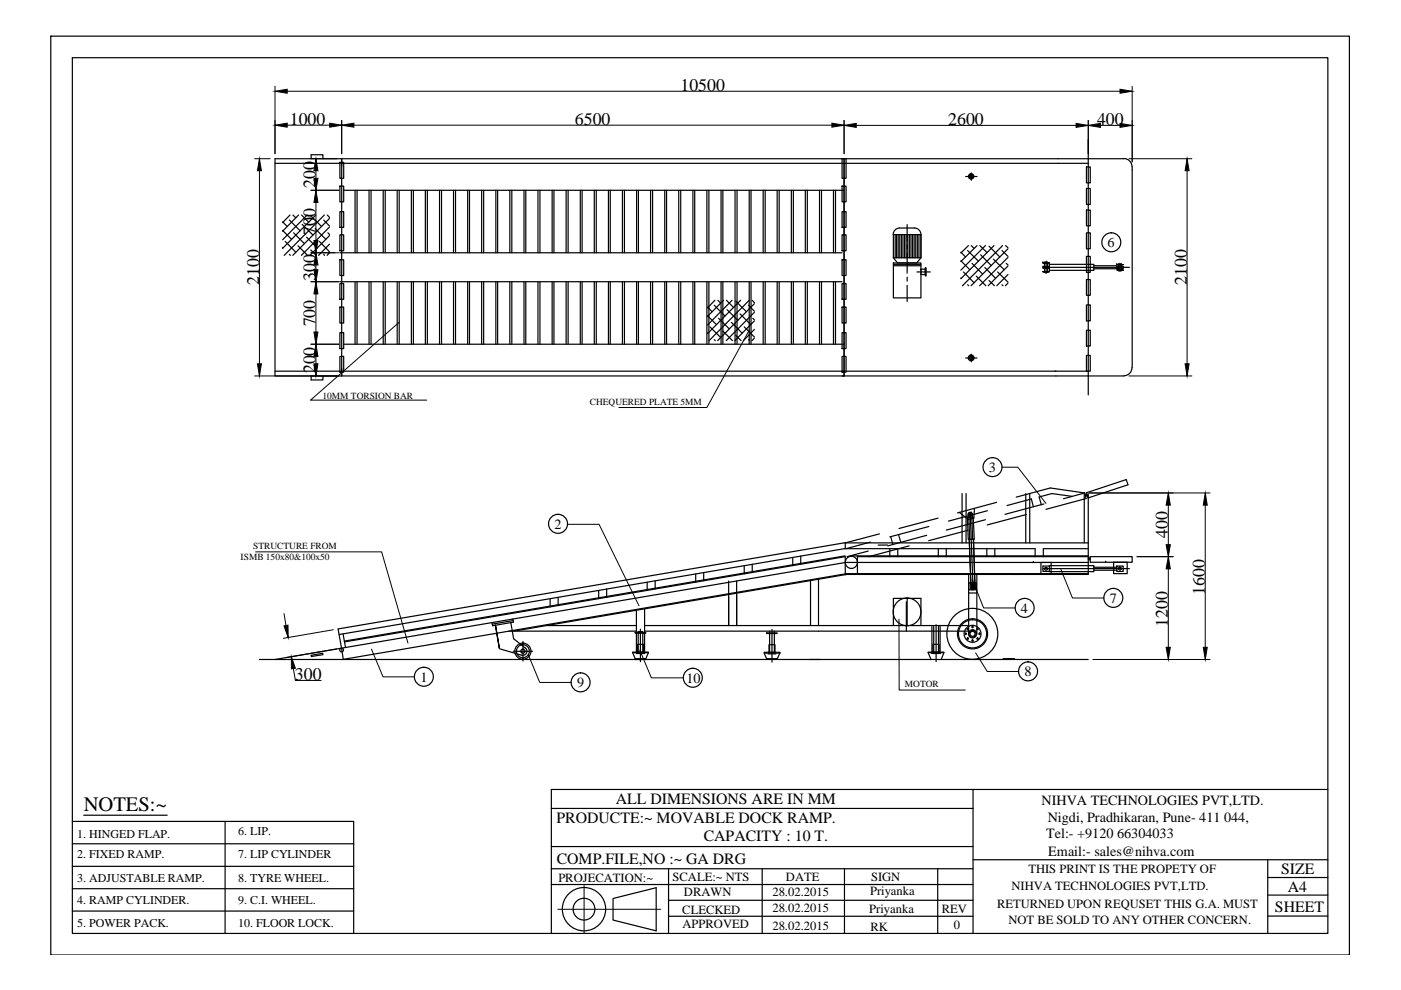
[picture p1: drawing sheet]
<svg xmlns="http://www.w3.org/2000/svg" width="297mm" height="210mm" viewBox="0 0 297 210" stroke-linecap="round" stroke-linejoin="round" font-family="sans-serif">
<!-- layer: 0 -->
<g fill="none" stroke="#000" stroke-width=".25">
<path d="M10.8 7.7h275.3v194.8h-275.3zM15.3 12.2h266.2v185.7h-266.2zM58.3 34.6h172.4M66 33.7v-.9h2.5v.9M72.1 34.4h.8v3.4h-.8zM72.1 39.5h.8v3.3h-.8zM72.4 33.7v46M178.5 33.7v4.1h.9v-4.1M178.5 39.5h.9v3.3h-.9zM179 33.7v46h-120.7v-46h180M204.7 37.4h2.5M205.9 36.7v1.5"/>
<path d="M230.3 40h.9v3.3h-.9zM230.3 35.4h.9v3.4h-.9zM230.7 29.6v54.1M238.3 33.6a1.71 1.71 0 0 1 1.7 1.7M240 35.3v42.7M59.9 52.5l.1 .1M59.9 48.9l1.9 1.9M59.9 47l1 1M60.5 51.2l2.2 2.3M61.4 53.9l.2 .2M61.4 46.7l2.2 2.2M61.5 45.6l-1.6 1.6"/>
<path d="M62.1 45.6l.6 .6M62.2 49.4l2.3 2.2M63.2 52.1l2 2M63.3 45.6l-3.4 3.4M63.9 45.6l1.6 1.5M64.1 47.6l2.3 2.2M65 50.3l2.3 2.3M65.1 45.6l-5.2 5.2M65.9 53l1.1 1.1M65.9 45.8l2.3 2.2M66.8 48.5l2.3 2.3M66.9 45.6l-7 7.1"/>
<path d="M67.7 51.2l2.2 2.2M68.6 53.9l.2 .2M68.6 46.7l1.3 1.2M68.8 45.6l-8.5 8.5M69.4 45.6l.5 .5M69.5 49.4l.4 .3M69.9 46.3l-7.8 7.8M69.9 48.1l-6 6M69.9 50l-4.2 4.1M69.9 51.8l-2.4 2.3M69.9 53.6l-.5 .5M72.1 44.9h.8v3.3h-.8z"/>
<path d="M72.1 55.1h.8v3.3h-.8zM72.1 49.8h.8v3.4h-.8zM72.1 53.6h106.4M72.1 59.7h106.4M72.9 40.3h106.1M75.3 40.3v13.3M75.3 59.7v13.3M75.7 40.3v13.3M75.7 59.7v13.3M78.2 40.3v13.3M78.2 59.7v13.3M78.7 40.3v13.3"/>
<path d="M78.7 59.7v13.3M81.3 40.3v13.3M81.3 59.7v13.3M81.7 40.3v13.3M81.7 59.7v13.3M84.2 40.3v13.3M84.2 59.7v13.3M84.6 40.3v13.3M84.6 59.7v13.3M87.2 40.3v13.3M87.2 59.7v13.3M87.6 40.3v13.3"/>
<path d="M87.6 59.7v13.3M90.2 40.3v13.3M90.2 59.7v13.3M90.6 40.3v13.3M90.6 59.7v13.3M93.2 40.3v13.3M93.2 59.7v13.3M93.6 40.3v13.3M93.6 59.7v13.3M96.2 40.3v13.3M96.2 59.7v13.3M96.6 40.3v13.3"/>
<path d="M96.6 59.7v13.3M99.2 40.3v13.3M99.2 59.7v13.3M99.5 40.3v13.3M99.5 59.7v13.3M102.1 40.3v13.3M102.1 59.7v13.3M102.5 40.3v13.3M102.5 59.7v13.3M105.1 40.3v13.3M105.1 59.7v13.3M105.5 40.3v13.3"/>
<path d="M105.5 59.7v13.3M108.1 40.3v13.3M108.1 59.7v13.3M108.5 40.3v13.3M108.5 59.7v13.3M111.1 40.3v13.3M111.1 59.7v13.3M111.5 40.3v13.3M111.5 59.7v13.3M114.1 40.3v13.3M114.1 59.7v13.3M114.5 40.3v13.3"/>
<path d="M114.5 59.7v13.3M117.1 40.3v13.3M117.1 59.7v13.3M117.4 40.3v13.3M117.4 59.7v13.3M120 40.3v13.3M120 59.7v13.3M120.5 40.3v13.3M120.5 59.7v13.3M123 40.3v13.3M123 59.7v13.3M123.4 40.3v13.3"/>
<path d="M123.4 59.7v13.3M126 40.3v13.3M126 59.7v13.3M126.4 40.3v13.3M126.4 59.7v13.3M129 40.3v13.3M129 59.7v13.3M129.4 40.3v13.3M129.4 59.7v13.3M132 40.3v13.3M132 59.7v13.3M132.4 40.3v13.3"/>
<path d="M132.4 59.7v13.3M135 40.3v13.3M135 59.7v13.3M135.4 40.3v13.3M135.4 59.7v13.3M137.9 40.3v13.3M137.9 59.7v13.3M138.4 40.3v13.3M138.4 59.7v13.3M140.9 40.3v13.3M140.9 59.7v13.3M141.3 40.3v13.3"/>
<path d="M141.3 59.7v13.3M143.9 40.3v13.3M143.9 59.7v13.3M144.3 40.3v13.3M144.3 59.7v13.3M146.9 40.3v13.3M146.9 59.7v13.3M147.3 40.3v13.3M147.3 59.7v13.3M149.9 40.3v13.3M149.9 59.7v13.3M150.3 40.3v13.3"/>
<path d="M150.3 59.7v13.3M152.9 40.3v13.3M152.9 59.7v13.3M153.3 40.3v13.3M153.3 59.7v13.3M155.8 40.3v13.3M155.8 59.7v13.3M156.3 40.3v13.3M156.3 59.7v13.3M158.8 40.3v13.3M158.8 59.7v13.3M159.2 40.3v13.3"/>
<path d="M159.2 59.7v13.3M161.8 40.3v13.3M161.8 59.7v13.3M162.2 40.3v13.3M162.2 59.7v13.3M164.8 40.3v13.3M164.8 59.7v13.3M165.2 40.3v13.3M165.2 59.7v13.3M167.8 40.3v13.3M167.8 59.7v13.3M168.2 40.3v13.3"/>
<path d="M168.2 59.7v13.3M170.7 40.3v13.3M170.7 59.7v13.3M171.2 40.3v13.3M171.2 59.7v13.3M173.8 40.3v13.3M173.8 59.7v13.3M174.2 40.3v13.3M174.2 59.7v13.3M176.7 40.3v13.3M176.7 59.7v13.3M177.1 40.3v13.3"/>
<path d="M177.1 59.7v13.3M178.5 44.9h.9v3.3h-.9zM178.5 55.1h.9v3.3h-.9zM178.5 49.8h.9v3.4h-.9zM189.4 49.7a1.38 1.38 0 0 1 1.4-1.4h3.1a1.38 1.38 0 0 1 1.4 1.4v5l-.9 1.1h-4.1l-.9-1.1M189.4 55.8h5.9v7.4h-5.9zM189.4 49.7h5.9v5h-5.9zM189.4 56.3h5.9M189.4 56h5.9M189.8 49.7v5M190.1 49.7v5M190.4 49.7v5"/>
<path d="M190.8 49.7v5M191.1 49.7v5M191.4 49.7v5M191.8 49.7v5M192.1 49.7v5M192.3 47.6v3.5M192.3 51.9v.8M192.3 53.6v4.3M192.3 58.8v.8M192.5 49.7v5M192.8 49.7v5M193.1 49.7v5"/>
<path d="M193.5 49.7v5M193.8 49.7v5M194.2 49.7v5M194.4 57.7h2.8M194.5 49.7v5M194.8 49.7v5M195.3 57.1h.9v1.1h-.9zM196.2 56.8h.2v1.7h-.2zM203.7 58.9l.1 .1M203.7 55.3l1.9 1.9M203.7 53.5l1 1M204.3 57.7l2.2 2.2"/>
<path d="M205.2 53.1l2.2 2.3M205.3 52.1l-1.6 1.5M205.9 52.1l.6 .6M206.1 55.8l2.2 2.3M207 58.5l2 2.1M207.2 52.1l-3.5 3.4M207.7 52.1l1.6 1.5M207.9 54l2.3 2.3M208.8 56.7l2.3 2.3M208.9 52.1l-5.2 5.2M209.7 59.5l1.1 1.1M209.7 52.2l2.3 2.3"/>
<path d="M210.6 54.9l2.3 2.3M210.7 52.1l-7 7M211.5 57.7l2.2 2.1M212.4 53.1l1.3 1.3M212.6 52.1l-8.5 8.5M213.2 52.1l.5 .4M213.3 55.8l.4 .4M213.7 52.7l-7.8 7.9M213.7 54.6l-6 6M213.7 56.4l-4.2 4.2M213.7 58.2l-2.4 2.4M221.1 55.7h.1"/>
<path d="M221.1 55.7l1.4 .1zM221.1 57.6h1.4M221.1 55.7h1.4M221.1 56.7h18.4M221.5 55.6h.6v2.1h-.6zM221.8 55.4v2.6M222.5 56h9.4v1.3h-9.4zM222.5 56.5h-1.4v.4h1.4M230.3 49.4h.9v3.3h-.9zM230.3 44.5h.9v3.4h-.9zM230.3 54.4h.9v3.3h-.9zM230.3 59.3h.9v3.3h-.9z"/>
<path d="M231.9 56.3h4.9v.7h-4.9M236.8 56.1h.1M236.8 56.1h1.3zM236.8 57.2l1.3 .1zM236.8 56.5h1.3v.4h-1.3M237.1 56h.7v1.4h-.7zM237.5 56.3h.1M237.5 55.8v1.7M58.3 78.7h172.4M66 79.7v.9h2.5v-.9M72.1 65.1h.8v3.4h-.8zM72.1 75.6h.8v3.3h-.8z"/>
<path d="M72.1 70.5h.8v3.4h-.8zM72.1 60.1h.8v3.4h-.8zM72.9 73h106.1M150 70.6l.1 .1M150 66.9l1.9 1.9M150 65.1l1 1M150.5 69.3l2.3 2.2M151.4 72l.3 .2M151.4 64.7l2.3 2.3M151.6 63.7l-1.6 1.6M152.2 63.7l.6 .6M152.3 67.5l2.3 2.2"/>
<path d="M153.3 70.2l2 2M153.4 63.7l-3.4 3.4M154 63.7l1.5 1.5M154.1 65.7l2.3 2.2M155.1 68.4l2.3 2.3M155.2 63.7l-5.2 5.2M156 71.1l1.1 1.1M156 63.8l2.3 2.3M156.9 66.5l2.3 2.3M157 63.7l-7 7M157.8 69.3l2.1 2.2M158.7 72l.2 .2"/>
<path d="M158.7 64.7l1.2 1.3M158.8 63.7l-8.5 8.5M159.5 63.7l.4 .5M159.6 67.5l.3 .3M159.9 64.4l-7.7 7.8M159.9 66.2l-5.9 6M159.9 68l-4.1 4.2M159.9 69.9l-2.3 2.3M159.9 71.7l-.5 .5M178.5 65.1h.9v3.4h-.9zM178.5 75.6h.9v3.3h-.9zM178.5 70.5h.9v3.4h-.9z"/>
<path d="M178.5 60.1h.9v3.4h-.9zM178.5 79.7h59.8M192.3 60.5v3.4M204.7 75.9h2.5M205.2 60.4l.2 .2M205.9 75.1v1.6M212.4 60.4l.3 .2M213.7 60l-.5 .6M230.3 70h.9v3.4h-.9zM230.3 64.6h.9v3.4h-.9zM230.3 75.4h.9v3.3h-.9zM240 78a1.71 1.71 0 0 1-1.7 1.7"/>
<path d="M157.8 119.9v1.8M159.5 119.6v1.8M168.1 118.2v1.7M169.8 117.9v1.7M179.2 117.9l-106.2 18M180.4 117.9h50.3M181.8 118h48.9M181.8 117.9v3.9M184.1 116.8l-4.5 1.2M184.5 114.9l-5.1 1.4M186.2 115.6h2M186.5 113.2l-7.3 1.9v1.2"/>
<path d="M188.7 116.3v1.7M188.9 113.8l.4 1.6M190.3 116.3v1.7M190.5 113.3l.5 1.7M192.8 115.7l-8.6 2.3M196.5 113.5l-8.3 2.2M196.9 111.6l-8.2 2.2M198.9 109.9l-8.3 2.2M198.9 116.3v1.7M200.6 116.3v1.7M204 104.6v10.5M204.8 104.6v10.5"/>
<path d="M205.1 109.7l.2 4.7 .6-.1M205.2 112.4l-8.3 2.2M205.4 109.7l.2 4.6M205.5 108.7l.4-.1 .2 .3 .1 .7-.9 .1v-.7zM205.6 109h.3v.3h-.3zM205.7 109.1l.6 15.4M206.1 109.6l.1 4.7M206.1 109.1l-.8 .1M206.3 109.6l.3 4.7h-.7M206.6 107.8l-.1 2.1-1.2 .3-1.9-1.6M208.9 110.2l-8.3 2.2M209.2 116.3v1.7"/>
<path d="M209.4 108.3l-8.3 2.2M210.9 116.3v1.7M211.3 106.5l-8.3 2.3M213.5 107.2l5.2-1.4 .4 1.6M217.5 104.6v10.5M217.6 109.1l-8.3 2.2M218.3 104.6v10.5M219.1 119.3h.1M219.5 118v-1.7h-40.5l-107.1 18.2M220.7 119.3h2.2v2.3h-2.2zM221.3 106.8l-8.2 2.3M222.5 119.9h9.4v1.3h-9.4z"/>
<path d="M227.3 105.2l-4.3-.6-2.7 .8 .5 1.6M229.9 104.6v10.5M230 104.5l.3 1.2-8.5 2.3M230 104.5l-4.5 1.2M230 104.5l-7.3-1-7.3 1.9M230.1 104.9h.3v.2h-.3zM230.3 104.5l8.5-2.8 .4 1.1-8.5 2.8zM230.7 119.3h-51.4l-121 20.5M230.7 116.3h-9.5v1.7M230.7 115.1h-51.7l-107.3 18.3 .7 4M230.7 104.6v17.2h-51.2l-70.6 12M231.2 118h8.8v1.2h-8.8z"/>
<path d="M234.4 119.2h.1M236.1 119.2h2.9v2.4h-2.9zM55 139.8h175.7M66 138.9l2.4-.4 .1 .3-2.5 .4zM72.4 137.4l.4 2.4M72.7 134.4l.6 2.9M105 132.5l.9 5-.9-5M107.9 133.8h27M108.3 132l.6 3.4 2.5 2a.87 .87 0 0 1 .2 1.1 .87 .87 0 0 1-1 .4l-4.7-1.4M108.7 131.2l.2 .7-4.4 .8-.2-.7M108.8 131.6l-4.4 .7M108.8 138.1h4.1"/>
<path d="M110.9 139.8h.1M110.9 136v4.2M116 132.6h18.9M116.6 127v1.7M118.3 126.7v1.7M126.9 125.2v1.7M128.6 124.9v1.7M134.1 138.4h3.4M134.7 139.8l-.6-1.5h3.4l-.6 1.5M134.7 134.1h2.2v.1h-2.2zM134.7 139.7h2.2M135.1 138.3h.1"/>
<path d="M135.1 136.6h1.4v1.7h-1.4zM135.3 138.3v-4.4h1v4.4M135.8 133.4v6.9M136.7 133.8h68.7M136.7 132.6h68.7M136.7 129.1v9.5h-1.8v-9.2M137.2 123.4v1.8M138.9 123.1v1.8M147.5 121.7v1.7M149.2 121.4v1.7M154.5 123.2v9.4M156.2 123.2v9.4"/>
<path d="M162 138.5h3.4v-.2h-3.4l.5 1.4M162.5 139.8v-.1h2.3v.1M162.6 134.2h2.2v.1h-2.2zM162.8 138.6h1.7M163 136.7h1.3v1.6h-1.3zM163.2 133.8v4.5M163.7 133.5v6.9M164.2 133.8v4.5M165.3 138.5l-.5 1.2M171.8 123.1v9.5M173.5 122.8v9.8M179.2 121.9v-3.9l-106.2 18.1"/>
<path d="M189.4 132.6v-5.7h5.9v5.7M192.2 127.6v6.2M192.3 126.9v5.7M196.8 138.4h3.3M197.3 139.7l-.5-1.4h3.3l-.5 1.4M197.8 136.6h1.3v1.7h-1.3zM198 132.8v5.5M198.5 132.5v7.8M199 132.8v5.5M199.3 132.7v5.9h-1.7v-5.8M205.4 121.8v12.6M205.4 125.7h1.7"/>
<path d="M205.8 123.6h.9M205.9 124.8l.2 .2M206.7 124.8l-.3-10.5-.9 .1 .4 10.4M206.7 124.8l-.1 .2h-.5M206.7 124.5h-.8M206.7 124h-.9M207 125.1v-1.5h-1.6v1.5h1.7M207.1 121.8v12.6M212.8 139.7h2.3v.1M215 139.7h-2.3v.1M221.1 120.6h18.4M221.5 120.4h.5v.4h-.5z"/>
<path d="M222.5 120h-1.4v1.2h1.4M230.7 121.6h-51.2l-106.9 18.2M231.9 120.3h4.9M231.9 120.9h4.9M236.8 120h1.3v1.2h-1.3zM15.3 174.2h59.7v23.7M15.3 178.9h59.7M17.8 172.8h17.6M47.7 174.2v23.7M116.9 171.4h89.4M116.9 179.5h89.4M206.3 167.4h75.2"/>
<path d="M15.3 183.7h59.7M15.3 188.4h59.7M15.3 193.2h59.7M116.9 197.9v-30.5h89.4v30.5M116.9 187.5h89.4M116.9 184.2h89.4M130 190.5l9.1-2.3v9.2l-9.1-2.3zM141.7 184.2v13.7M141.7 194.3h64.6M141.7 190.9h64.6M161.6 184.2v13.7M179 184.2v13.7"/>
<path d="M198.8 184.2v13.7M206.3 182.3h75.2M268.8 182.3v15.6M268.8 194.2h12.7M268.8 189.8h12.7M268.8 186.1h12.7"/>
<circle cx="205.9" cy="37.4" r=".57"/>
<circle cx="205.9" cy="37.4" r=".28"/>
<circle cx="205.9" cy="37.4" r=".44"/>
<circle cx="235.6" cy="51.4" r="2.01"/>
<circle cx="205.9" cy="75.9" r=".61"/>
<circle cx="205.9" cy="75.9" r=".28"/>
<circle cx="205.9" cy="75.9" r=".44"/>
<circle cx="210.4" cy="99" r="2.01"/>
<circle cx="118.3" cy="111.1" r="2.01"/>
<circle cx="180.5" cy="119.2" r="1.29"/>
<circle cx="230.9" cy="118.5" r=".19"/>
<circle cx="72.4" cy="137.8" r=".4"/>
<circle cx="110.9" cy="138.1" r="1.38"/>
<circle cx="110.9" cy="138.1" r=".44"/>
<circle cx="110.9" cy="138.1" r="1.71"/>
<circle cx="192.3" cy="129.7" r="2.94"/>
<circle cx="204.8" cy="134.4" r=".15"/>
<circle cx="205.2" cy="135.4" r=".15"/>
<circle cx="205.2" cy="133.4" r=".15"/>
<circle cx="206.2" cy="134.4" r="5.4"/>
<circle cx="206.2" cy="134.4" r="2.98"/>
<circle cx="206.2" cy="134.4" r="3.2"/>
<circle cx="206.2" cy="134.4" r=".87"/>
<circle cx="206.2" cy="134.4" r=".74"/>
<circle cx="206.2" cy="132.9" r=".15"/>
<circle cx="206.2" cy="135.8" r=".15"/>
<circle cx="206.2" cy="134.4" r="1.8"/>
<circle cx="206.2" cy="134.4" r=".53"/>
<circle cx="206.3" cy="124.4" r=".23"/>
<circle cx="207.3" cy="133.4" r=".15"/>
<circle cx="207.3" cy="135.4" r=".15"/>
<circle cx="207.7" cy="134.4" r=".15"/>
<circle cx="217.2" cy="128.9" r="2.01"/>
<circle cx="236" cy="126.8" r="2.01"/>
<circle cx="237.4" cy="120.5" r=".32"/>
<circle cx="89.9" cy="143.5" r="2.01"/>
<circle cx="123.1" cy="144.7" r="2.01"/>
<circle cx="146.9" cy="143.7" r="2.01"/>
<circle cx="218" cy="142.3" r="2.01"/>
<circle cx="123.8" cy="192.8" r="2.31"/>
<circle cx="123.8" cy="192.8" r="4.6"/>
</g>
<g fill="none" stroke="#000" stroke-width=".21">
<path d="M58.3 18.3v14.3M60.9 19.3h176.6M240 18.3v16M54 33.7h3.3M55 36.2v40.9M60.9 26.5h9M65.9 33.7h5.5M67 36.2v1.6M72.4 25.5v7.1M75 26.5h101.4M179 25.5v7.1M181.5 26.6h46.6"/>
<path d="M230.7 25.5v7.1M233.3 26.6h4.2M239.4 33.7h13.3M251.7 36.2v40.9M65.9 59.7h6M65.9 53.6h6M65.9 40.3h6M67 42.9v8.1M67 56.2v1M54 79.7h17.9M65.9 73h6M67 62.3v8.1"/>
<path d="M67 75.6v1.5M84.6 68.3l-18.8 16.5h24.7M158.8 70l-8.9 16.4h-18.7M239.4 79.7h13.3M212.4 99.1h3.4l6 7.6M54.2 117h26.7l5.6 19.4M120.3 111.2h6.7l8.5 17.2M231 104.5h25.6M241.1 118h7.6M247.7 107.1v8.4M255.5 107.1v30.1M60.2 130.1l.4 2.5"/>
<path d="M70.7 133.5l-10.6 1.8M71.4 137.6l-10.6 1.8M78.8 137.6l2.4 5.9h6.7M112 138.8l2.4 5.9h6.7M135.7 137.8l2.4 5.9h6.7M190.6 131.3v15h14.1M206.1 122.9l2.4 6h6.7M206.9 138.4l2.4 4h6.7M224.9 120.7l2.5 6.1h6.7M231.7 139.8h24.9M247.7 120.6v16.6M62.2 141.8l.4 2.5h5.5"/>
</g>
<g fill="#000" stroke="#000" stroke-width=".21">
<path d="M58.3 19.3l2.6-.4v.9zM237.5 18.9l2.5 .4-2.5 .5zM55 33.7l.4 2.5h-.8zM58.3 26.5l2.6-.4v.9zM66.6 37.8h.8l-.4 2.5zM67 33.7l.4 2.5h-.8zM69.9 26.1l2.5 .4-2.5 .5zM72.4 26.5l2.6-.4v.9zM176.4 26.1l2.6 .4-2.6 .5zM179 26.6l2.5-.4v.8zM228.1 26.2l2.6 .4-2.6 .4zM230.7 26.6l2.6-.4v.8z"/>
<path d="M237.5 26.2l2.5 .4-2.5 .4zM251.7 33.7l.4 2.5h-.8zM66.6 57.2h.8l-.4 2.5zM67 53.6l.4 2.6h-.8zM66.6 51h.8l-.4 2.6zM67 40.3l.4 2.6h-.8zM54.6 77.1h.8l-.4 2.6zM66.6 77.1h.8l-.4 2.6zM67 73l.4 2.6h-.8zM66.6 70.4h.8l-.4 2.6zM67 59.7l.4 2.6h-.8zM251.3 77.1h.8l-.4 2.6z"/>
<path d="M247.2 115.5h.9l-.4 2.5zM247.7 104.5l.4 2.6h-.9zM255.5 104.5l.5 2.6h-.9zM60.2 132.7l.9-.2v2.7zM247.2 137.2h.9l-.4 2.6zM247.7 118l.4 2.6h-.9zM255.1 137.2h.9l-.5 2.6zM61.8 139.2l.8 2.5-.8 .1z"/>
</g>
<!-- layer: CENTER -->
<path d="M118.3 192.8h21.8M123.8 187.7v10.1" fill="none" stroke="#000" stroke-width=".21"/>
<text font-size="4.4" x="17.8" y="171.9">NOTES:~</text>
<g font-size="3.8">
<text x="144.3" y="19.2">10500</text>
<text x="61.4" y="26.5">1000</text>
<text x="121.9" y="26.5">6500</text>
<text x="201.1" y="26.5">2600</text>
<text x="232.6" y="26.5">400</text>
<text x="66.9" y="39.8" transform="rotate(-90 66.9 39.8)">200</text>
<text x="66.9" y="49.8" transform="rotate(-90 66.9 49.8)">700</text>
<text x="66.9" y="59.5" transform="rotate(-90 66.9 59.5)">300</text>
<text x="54.9" y="60.5" transform="rotate(-90 54.9 60.5)">2100</text>
<text x="251.6" y="60.5" transform="rotate(-90 251.6 60.5)">2100</text>
<text x="66.9" y="69.2" transform="rotate(-90 66.9 69.2)">700</text>
<text x="66.9" y="79.2" transform="rotate(-90 66.9 79.2)">200</text>
<text x="247.6" y="114.1" transform="rotate(-90 247.6 114.1)">400</text>
<text x="255.5" y="126.1" transform="rotate(-90 255.5 126.1)">1600</text>
<text x="247.6" y="132.9" transform="rotate(-90 247.6 132.9)">1200</text>
<text x="62.5" y="144.2">300</text>
</g>
<g font-size="3.3">
<text x="130.6" y="170.4">ALL DIMENSIONS ARE IN MM</text>
<text x="118" y="174.5">PRODUCTE:~ MOVABLE DOCK RAMP.</text>
<text x="149.2" y="178.3">CAPACITY : 10 T.</text>
<text x="118" y="183.2">COMP.FILE,NO :~ GA DRG</text>
<text x="271.6" y="185.3">SIZE</text>
<text x="273.1" y="189.1">A4</text>
<text x="270.3" y="193.3">SHEET</text>
</g>
<g font-size="3">
<text x="234.8" y="52.5">6</text>
<text x="209.6" y="100">3</text>
<text x="117.6" y="112.1">2</text>
<text x="216.5" y="130">4</text>
<text x="235.3" y="127.8">7</text>
<text x="217.2" y="143.4">8</text>
<text x="89.1" y="144.6">1</text>
<text x="122.4" y="145.7">9</text>
<text x="145.6" y="144.7">10</text>
<text x="220.8" y="170.7">NIHVA TECHNOLOGIES PVT,LTD.</text>
<text x="221.8" y="177.6">Tel:- +9120 66304033</text>
<text x="222.1" y="174.3">Nigdi, Pradhikaran, Pune- 411 044,</text>
<text x="222.3" y="181.4">Email:- sales@nihva.com</text>
</g>
<g font-size="2.7">
<text x="218" y="185">THIS PRINT IS THE PROPETY OF</text>
<text x="118.4" y="186.9">PROJECATION:~</text>
<text x="142.6" y="186.8">SCALE:~ NTS</text>
<text x="145" y="190">DRAWN</text>
<text x="163.8" y="190">28.02.2015</text>
<text x="166.6" y="186.7">DATE</text>
<text x="184.5" y="189.9">Priyanka</text>
<text x="184.7" y="186.7">SIGN</text>
<text x="214.5" y="188.7">NIHVA TECHNOLOGIES PVT,LTD.</text>
<text x="144.7" y="193.8">CLECKED</text>
<text x="144.7" y="196.8">APPROVED</text>
<text x="163.8" y="193.4">28.02.2015</text>
<text x="163.8" y="197.1">28.02.2015</text>
<text x="184.3" y="193.6">Priyanka</text>
<text x="184.5" y="197.3">RK</text>
<text x="199.7" y="193.5">REV</text>
<text x="202.2" y="196.9">0</text>
<text x="211.4" y="192.5">RETURNED UPON REQUSET THIS G.A. MUST</text>
<text x="213.8" y="195.8">NOT BE SOLD TO ANY OTHER CONCERN.</text>
</g>
<g font-size="2.5">
<text x="16.4" y="177.7">1. HINGED FLAP.</text>
<text x="50.5" y="177.1">6. LIP.</text>
<text x="16.4" y="181.9">2. FIXED RAMP.</text>
<text x="50.5" y="181.9">7. LIP CYLINDER</text>
<text x="16.4" y="187">3. ADJUSTABLE RAMP.</text>
<text x="16.4" y="191.7">4. RAMP CYLINDER.</text>
<text x="50.5" y="187">8. TYRE WHEEL.</text>
<text x="50.5" y="191.7">9. C.I. WHEEL.</text>
<text x="16.4" y="196.6">5. POWER PACK.</text>
<text x="50.5" y="196.6">10. FLOOR LOCK.</text>
</g>
<g font-size="2">
<text x="68.4" y="84.7">10MM TORSION BAR</text>
<text x="125.1" y="85.9">CHEQUERED PLATE 5MM</text>
<text x="51" y="118.8">ISMB 150x80&amp;100x50</text>
<text x="53.7" y="116.3">STRUCTURE FROM</text>
<text x="191.9" y="145.6">MOTOR</text>
</g>
</svg>
